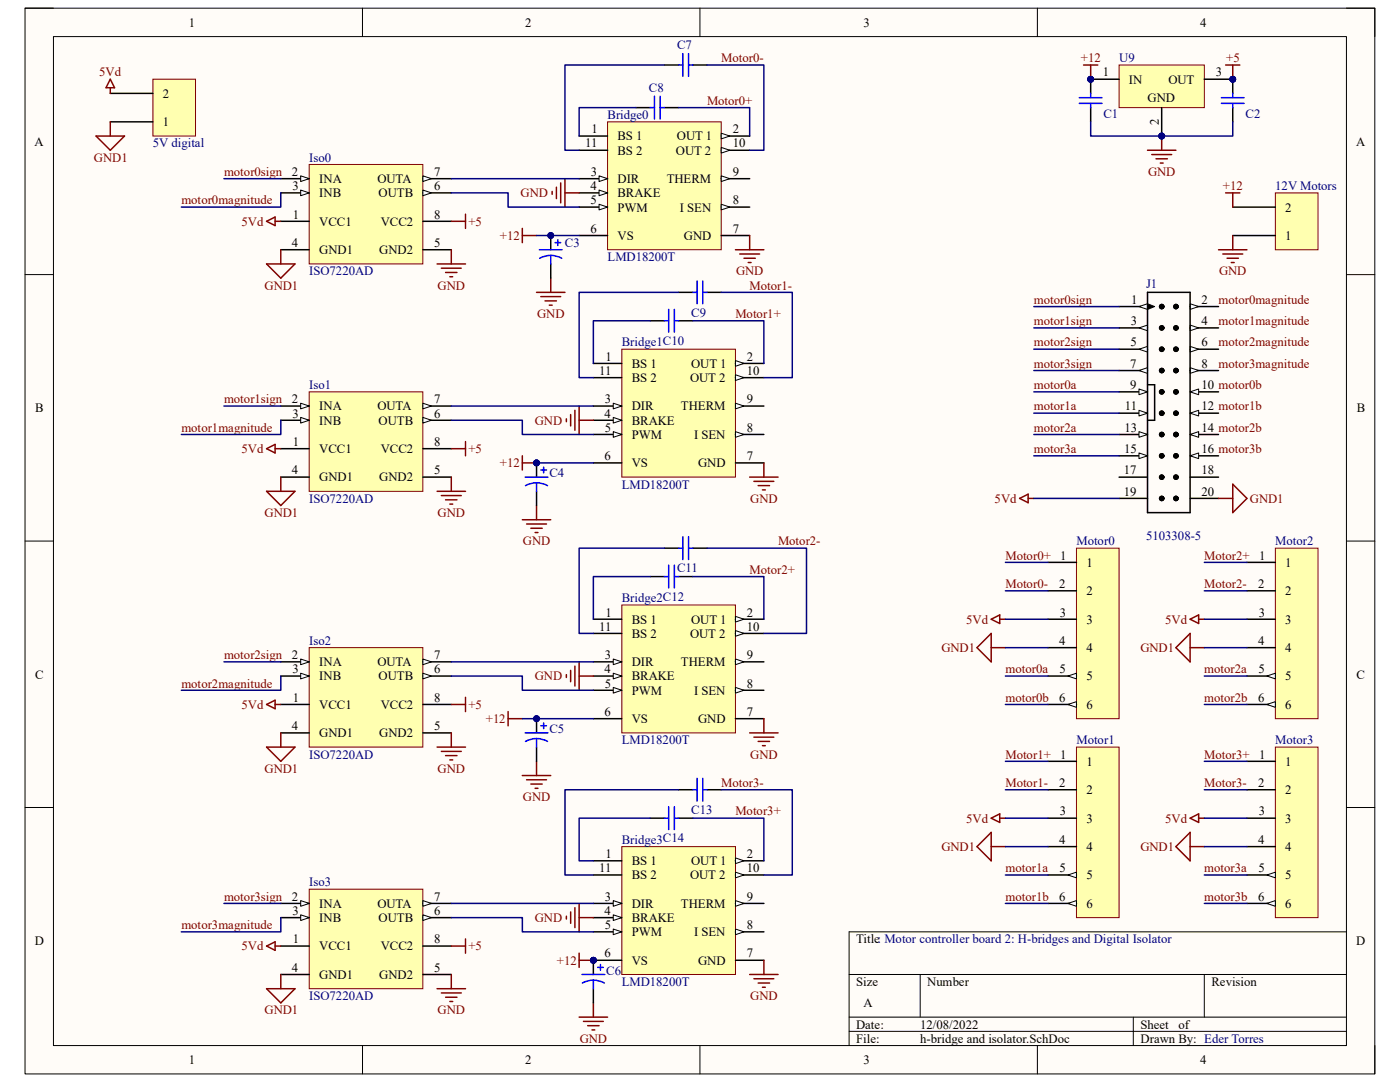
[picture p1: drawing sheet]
<svg xmlns="http://www.w3.org/2000/svg" width="279mm" height="216mm" viewBox="0 0 279 216" stroke-linecap="round" stroke-linejoin="round" font-family="sans-serif">
<path d="M5 1.6h269.4v212.7h-269.4z" fill-rule="evenodd" fill="#fffcf8"/>
<path d="M5 1.6h269.4v212.7h-269.4z" fill="none" stroke="#000" stroke-width=".2"/>
<path d="M10.7 7.3h258v201.3h-258z" fill-rule="evenodd" fill="#fffcf8"/>
<g fill="none" stroke="#000" stroke-width=".2">
<path d="M5 1.6h5.7M10.7 7.3h258v201.3h-258zM72.3 1.6v5.7M139.7 1.6v5.7M207 1.6v5.7M268.7 1.6h5.7v5.7M5 54.8h5.7M268.7 54.8h5.7M5 108h5.7M268.7 108h5.7M5 161.1h5.7M268.7 161.1h5.7"/>
<path d="M169.5 194.4h99.2M183.6 194.4v8.6M240.3 194.4v8.6M268.7 185.9h-99.2v22.7M72.3 208.6v5.7M139.7 208.6v5.7M169.5 203h99.2M169.5 205.8h99.2M207 208.6v5.7M226.2 203v5.6M274.4 208.6v5.7"/>
</g>
<path d="M61.7 32.8h22.7v19.9h-22.7z" fill-rule="evenodd" fill="#ffffb0"/>
<path d="M61.7 32.8h22.7v19.9h-22.7z" fill="none" stroke="#800000" stroke-width=".2"/>
<path d="M56 35.7h5.7M56 44.2h5.7" fill="none" stroke="#000" stroke-width=".3"/>
<path d="M60 35.1l1.7 .6-1.7 .5z" fill="#f8fcff"/>
<path d="M60 35.1l1.7 .6-1.7 .5z" fill="none" stroke="#000" stroke-width=".2"/>
<path d="M56 38.5h5.7" fill="none" stroke="#000" stroke-width=".3"/>
<path d="M60 37.9l1.7 .6-1.7 .6z" fill="#f8fcff"/>
<path d="M60 37.9l1.7 .6-1.7 .6z" fill="none" stroke="#000" stroke-width=".2"/>
<path d="M84.4 38.5h5.7M56 49.8h5.7M84.4 49.8h5.7" fill="none" stroke="#000" stroke-width=".3"/>
<path d="M84.4 37.9l1.7 .6-1.7 .6z" fill="#f8fcff"/>
<path d="M84.4 37.9l1.7 .6-1.7 .6z" fill="none" stroke="#000" stroke-width=".2"/>
<path d="M84.4 35.7h5.7" fill="none" stroke="#000" stroke-width=".3"/>
<path d="M84.4 35.1l1.7 .6-1.7 .5z" fill="#f8fcff"/>
<path d="M84.4 35.1l1.7 .6-1.7 .5z" fill="none" stroke="#000" stroke-width=".2"/>
<path d="M84.4 44.2h5.7" fill="none" stroke="#000" stroke-width=".3"/>
<path d="M61.7 78.2h22.7v19.8h-22.7z" fill-rule="evenodd" fill="#ffffb0"/>
<path d="M61.7 78.2h22.7v19.8h-22.7z" fill="none" stroke="#800000" stroke-width=".2"/>
<path d="M56 81h5.7M56 89.5h5.7" fill="none" stroke="#000" stroke-width=".3"/>
<path d="M60 80.5l1.7 .5-1.7 .6z" fill="#f8fcff"/>
<path d="M60 80.5l1.7 .5-1.7 .6z" fill="none" stroke="#000" stroke-width=".2"/>
<path d="M56 83.9h5.7" fill="none" stroke="#000" stroke-width=".3"/>
<path d="M60 83.3l1.7 .6-1.7 .5z" fill="#f8fcff"/>
<path d="M60 83.3l1.7 .6-1.7 .5z" fill="none" stroke="#000" stroke-width=".2"/>
<path d="M56 95.2h5.7M84.4 95.2h5.7M84.4 83.9h5.7" fill="none" stroke="#000" stroke-width=".3"/>
<path d="M84.4 83.3l1.7 .6-1.7 .5z" fill="#f8fcff"/>
<path d="M84.4 83.3l1.7 .6-1.7 .5z" fill="none" stroke="#000" stroke-width=".2"/>
<path d="M84.4 81h5.7" fill="none" stroke="#000" stroke-width=".3"/>
<path d="M84.4 80.5l1.7 .5-1.7 .6z" fill="#f8fcff"/>
<path d="M84.4 80.5l1.7 .5-1.7 .6z" fill="none" stroke="#000" stroke-width=".2"/>
<path d="M84.4 89.5h5.7" fill="none" stroke="#000" stroke-width=".3"/>
<path d="M61.7 129.2h22.7v19.9h-22.7z" fill-rule="evenodd" fill="#ffffb0"/>
<path d="M61.7 129.2h22.7v19.9h-22.7z" fill="none" stroke="#800000" stroke-width=".2"/>
<path d="M56 132.1h5.7M56 140.6h5.7" fill="none" stroke="#000" stroke-width=".3"/>
<path d="M60 131.5l1.7 .6-1.7 .5z" fill="#f8fcff"/>
<path d="M60 131.5l1.7 .6-1.7 .5z" fill="none" stroke="#000" stroke-width=".2"/>
<path d="M56 134.9h5.7" fill="none" stroke="#000" stroke-width=".3"/>
<path d="M60 134.3l1.7 .6-1.7 .6z" fill="#f8fcff"/>
<path d="M60 134.3l1.7 .6-1.7 .6z" fill="none" stroke="#000" stroke-width=".2"/>
<path d="M84.4 134.9h5.7M56 146.2h5.7M84.4 146.2h5.7" fill="none" stroke="#000" stroke-width=".3"/>
<path d="M84.4 134.3l1.7 .6-1.7 .6z" fill="#f8fcff"/>
<path d="M84.4 134.3l1.7 .6-1.7 .6z" fill="none" stroke="#000" stroke-width=".2"/>
<path d="M84.4 132.1h5.7" fill="none" stroke="#000" stroke-width=".3"/>
<path d="M84.4 131.5l1.7 .6-1.7 .5z" fill="#f8fcff"/>
<path d="M84.4 131.5l1.7 .6-1.7 .5z" fill="none" stroke="#000" stroke-width=".2"/>
<path d="M84.4 140.6h5.7" fill="none" stroke="#000" stroke-width=".3"/>
<path d="M61.7 177.4h22.7v19.9h-22.7z" fill-rule="evenodd" fill="#ffffb0"/>
<path d="M61.7 177.4h22.7v19.9h-22.7z" fill="none" stroke="#800000" stroke-width=".2"/>
<path d="M56 188.8h5.7M56 180.3h5.7" fill="none" stroke="#000" stroke-width=".3"/>
<path d="M60 179.7l1.7 .6-1.7 .5z" fill="#f8fcff"/>
<path d="M60 179.7l1.7 .6-1.7 .5z" fill="none" stroke="#000" stroke-width=".2"/>
<path d="M56 183.1h5.7" fill="none" stroke="#000" stroke-width=".3"/>
<path d="M60 182.5l1.7 .6-1.7 .6z" fill="#f8fcff"/>
<path d="M60 182.5l1.7 .6-1.7 .6z" fill="none" stroke="#000" stroke-width=".2"/>
<path d="M56 194.4h5.7M84.4 194.4h5.7M84.4 183.1h5.7" fill="none" stroke="#000" stroke-width=".3"/>
<path d="M84.4 182.5l1.7 .6-1.7 .6z" fill="#f8fcff"/>
<path d="M84.4 182.5l1.7 .6-1.7 .6z" fill="none" stroke="#000" stroke-width=".2"/>
<path d="M84.4 180.3h5.7" fill="none" stroke="#000" stroke-width=".3"/>
<path d="M84.4 179.7l1.7 .6-1.7 .5z" fill="#f8fcff"/>
<path d="M84.4 179.7l1.7 .6-1.7 .5z" fill="none" stroke="#000" stroke-width=".2"/>
<path d="M84.4 188.8h5.7" fill="none" stroke="#000" stroke-width=".3"/>
<path d="M121.3 24.3h22.6v25.5h-22.6z" fill-rule="evenodd" fill="#ffffb0"/>
<path d="M121.3 24.3h22.6v25.5h-22.6z" fill="none" stroke="#800000" stroke-width=".2"/>
<path d="M143.9 35.7h5.7" fill="none" stroke="#000" stroke-width=".3"/>
<path d="M143.9 35.1l1.7 .6-1.7 .5z" fill="#f8fcff"/>
<path d="M143.9 35.1l1.7 .6-1.7 .5z" fill="none" stroke="#000" stroke-width=".2"/>
<path d="M115.6 27.1h5.7M115.6 47h5.7M115.6 41.3h5.7M143.9 47h5.7" fill="none" stroke="#000" stroke-width=".3"/>
<path d="M119.6 40.8l1.7 .5-1.7 .6z" fill="#f8fcff"/>
<path d="M119.6 40.8l1.7 .5-1.7 .6z" fill="none" stroke="#000" stroke-width=".2"/>
<path d="M143.9 30h5.7" fill="none" stroke="#000" stroke-width=".3"/>
<path d="M143.9 29.4l1.7 .6-1.7 .5z" fill="#f8fcff"/>
<path d="M143.9 29.4l1.7 .6-1.7 .5z" fill="none" stroke="#000" stroke-width=".2"/>
<path d="M143.9 27.1h5.7" fill="none" stroke="#000" stroke-width=".3"/>
<path d="M143.9 26.6l1.7 .5-1.7 .6z" fill="#f8fcff"/>
<path d="M143.9 26.6l1.7 .5-1.7 .6z" fill="none" stroke="#000" stroke-width=".2"/>
<path d="M143.9 41.3h5.7" fill="none" stroke="#000" stroke-width=".3"/>
<path d="M143.9 40.8l1.7 .5-1.7 .6z" fill="#f8fcff"/>
<path d="M143.9 40.8l1.7 .5-1.7 .6z" fill="none" stroke="#000" stroke-width=".2"/>
<path d="M115.6 30h5.7M115.6 35.7h5.7" fill="none" stroke="#000" stroke-width=".3"/>
<path d="M119.6 35.1l1.7 .6-1.7 .5z" fill="#f8fcff"/>
<path d="M119.6 35.1l1.7 .6-1.7 .5z" fill="none" stroke="#000" stroke-width=".2"/>
<path d="M115.6 38.5h5.7" fill="none" stroke="#000" stroke-width=".3"/>
<path d="M119.6 37.9l1.7 .6-1.7 .6z" fill="#f8fcff"/>
<path d="M119.6 37.9l1.7 .6-1.7 .6z" fill="none" stroke="#000" stroke-width=".2"/>
<path d="M124.1 69.7h22.7v25.5h-22.7z" fill-rule="evenodd" fill="#ffffb0"/>
<path d="M124.1 69.7h22.7v25.5h-22.7z" fill="none" stroke="#800000" stroke-width=".2"/>
<path d="M146.8 81h5.6" fill="none" stroke="#000" stroke-width=".3"/>
<path d="M146.8 80.5l1.7 .5-1.7 .6z" fill="#f8fcff"/>
<path d="M146.8 80.5l1.7 .5-1.7 .6z" fill="none" stroke="#000" stroke-width=".2"/>
<path d="M118.4 72.5h5.7M118.4 92.4h5.7M118.4 86.7h5.7M146.8 92.4h5.6" fill="none" stroke="#000" stroke-width=".3"/>
<path d="M122.4 86.1l1.7 .6-1.7 .6z" fill="#f8fcff"/>
<path d="M122.4 86.1l1.7 .6-1.7 .6z" fill="none" stroke="#000" stroke-width=".2"/>
<path d="M146.8 75.4h5.6" fill="none" stroke="#000" stroke-width=".3"/>
<path d="M146.8 74.8l1.7 .6-1.7 .5z" fill="#f8fcff"/>
<path d="M146.8 74.8l1.7 .6-1.7 .5z" fill="none" stroke="#000" stroke-width=".2"/>
<path d="M146.8 72.5h5.6" fill="none" stroke="#000" stroke-width=".3"/>
<path d="M146.8 72l1.7 .5-1.7 .6z" fill="#f8fcff"/>
<path d="M146.8 72l1.7 .5-1.7 .6z" fill="none" stroke="#000" stroke-width=".2"/>
<path d="M146.8 86.7h5.6" fill="none" stroke="#000" stroke-width=".3"/>
<path d="M146.8 86.1l1.7 .6-1.7 .6z" fill="#f8fcff"/>
<path d="M146.8 86.1l1.7 .6-1.7 .6z" fill="none" stroke="#000" stroke-width=".2"/>
<path d="M118.4 75.4h5.7M118.4 81h5.7" fill="none" stroke="#000" stroke-width=".3"/>
<path d="M122.4 80.5l1.7 .5-1.7 .6z" fill="#f8fcff"/>
<path d="M122.4 80.5l1.7 .5-1.7 .6z" fill="none" stroke="#000" stroke-width=".2"/>
<path d="M118.4 83.9h5.7" fill="none" stroke="#000" stroke-width=".3"/>
<path d="M122.4 83.3l1.7 .6-1.7 .5z" fill="#f8fcff"/>
<path d="M122.4 83.3l1.7 .6-1.7 .5z" fill="none" stroke="#000" stroke-width=".2"/>
<path d="M124.1 120.7h22.7v25.5h-22.7z" fill-rule="evenodd" fill="#ffffb0"/>
<path d="M124.1 120.7h22.7v25.5h-22.7z" fill="none" stroke="#800000" stroke-width=".2"/>
<path d="M146.8 132.1h5.6" fill="none" stroke="#000" stroke-width=".3"/>
<path d="M146.8 131.5l1.7 .6-1.7 .5z" fill="#f8fcff"/>
<path d="M146.8 131.5l1.7 .6-1.7 .5z" fill="none" stroke="#000" stroke-width=".2"/>
<path d="M118.4 123.6h5.7M118.4 137.7h5.7M118.4 143.4h5.7M146.8 143.4h5.6" fill="none" stroke="#000" stroke-width=".3"/>
<path d="M122.4 137.2l1.7 .5-1.7 .6z" fill="#f8fcff"/>
<path d="M122.4 137.2l1.7 .5-1.7 .6z" fill="none" stroke="#000" stroke-width=".2"/>
<path d="M146.8 126.4h5.6" fill="none" stroke="#000" stroke-width=".3"/>
<path d="M146.8 125.8l1.7 .6-1.7 .6z" fill="#f8fcff"/>
<path d="M146.8 125.8l1.7 .6-1.7 .6z" fill="none" stroke="#000" stroke-width=".2"/>
<path d="M146.8 123.6h5.6" fill="none" stroke="#000" stroke-width=".3"/>
<path d="M146.8 123l1.7 .6-1.7 .5z" fill="#f8fcff"/>
<path d="M146.8 123l1.7 .6-1.7 .5z" fill="none" stroke="#000" stroke-width=".2"/>
<path d="M146.8 137.7h5.6" fill="none" stroke="#000" stroke-width=".3"/>
<path d="M146.8 137.2l1.7 .5-1.7 .6z" fill="#f8fcff"/>
<path d="M146.8 137.2l1.7 .5-1.7 .6z" fill="none" stroke="#000" stroke-width=".2"/>
<path d="M118.4 126.4h5.7M118.4 132.1h5.7" fill="none" stroke="#000" stroke-width=".3"/>
<path d="M122.4 131.5l1.7 .6-1.7 .5z" fill="#f8fcff"/>
<path d="M122.4 131.5l1.7 .6-1.7 .5z" fill="none" stroke="#000" stroke-width=".2"/>
<path d="M118.4 134.9h5.7" fill="none" stroke="#000" stroke-width=".3"/>
<path d="M122.4 134.3l1.7 .6-1.7 .6z" fill="#f8fcff"/>
<path d="M122.4 134.3l1.7 .6-1.7 .6z" fill="none" stroke="#000" stroke-width=".2"/>
<circle cx="118.4" cy="191.6" r=".57" fill="#000080"/>
<circle cx="118.4" cy="191.6" r=".57" fill="none" stroke="#000080" stroke-width=".2"/>
<path d="M124.1 168.9h22.7v25.5h-22.7z" fill-rule="evenodd" fill="#ffffb0"/>
<path d="M124.1 168.9h22.7v25.5h-22.7z" fill="none" stroke="#800000" stroke-width=".2"/>
<path d="M146.8 180.3h5.7" fill="none" stroke="#000" stroke-width=".3"/>
<path d="M146.8 179.7l1.7 .6-1.7 .5z" fill="#f8fcff"/>
<path d="M146.8 179.7l1.7 .6-1.7 .5z" fill="none" stroke="#000" stroke-width=".2"/>
<path d="M118.4 171.8h5.7M118.4 191.6h5.7M146.8 191.6h5.7" fill="none" stroke="#000" stroke-width=".3"/>
<circle cx="118.4" cy="191.6" r=".57" fill="#000080"/>
<circle cx="118.4" cy="191.6" r=".57" fill="none" stroke="#000080" stroke-width=".2"/>
<path d="M118.4 185.9h5.7" fill="none" stroke="#000" stroke-width=".3"/>
<path d="M122.4 185.4l1.7 .5-1.7 .6z" fill="#f8fcff"/>
<path d="M122.4 185.4l1.7 .5-1.7 .6z" fill="none" stroke="#000" stroke-width=".2"/>
<path d="M146.8 174.6h5.7" fill="none" stroke="#000" stroke-width=".3"/>
<path d="M146.8 174l1.7 .6-1.7 .6z" fill="#f8fcff"/>
<path d="M146.8 174l1.7 .6-1.7 .6z" fill="none" stroke="#000" stroke-width=".2"/>
<path d="M146.8 171.8h5.6" fill="none" stroke="#000" stroke-width=".3"/>
<path d="M146.8 171.2l1.7 .6-1.7 .5z" fill="#f8fcff"/>
<path d="M146.8 171.2l1.7 .6-1.7 .5z" fill="none" stroke="#000" stroke-width=".2"/>
<path d="M146.8 185.9h5.7" fill="none" stroke="#000" stroke-width=".3"/>
<path d="M146.8 185.4l1.7 .5-1.7 .6z" fill="#f8fcff"/>
<path d="M146.8 185.4l1.7 .5-1.7 .6z" fill="none" stroke="#000" stroke-width=".2"/>
<path d="M118.4 174.6h5.7M118.4 180.3h5.7" fill="none" stroke="#000" stroke-width=".3"/>
<path d="M122.4 179.7l1.7 .6-1.7 .5z" fill="#f8fcff"/>
<path d="M122.4 179.7l1.7 .6-1.7 .5z" fill="none" stroke="#000" stroke-width=".2"/>
<path d="M118.4 183.1h5.7" fill="none" stroke="#000" stroke-width=".3"/>
<path d="M122.4 182.5l1.7 .6-1.7 .6z" fill="#f8fcff"/>
<path d="M122.4 182.5l1.7 .6-1.7 .6z" fill="none" stroke="#000" stroke-width=".2"/>
<path d="M223.3 61.2h5.7" fill="none" stroke="#000" stroke-width=".3"/>
<path d="M227.3 61.2l1.7-.6v1.1z" fill="#f8fcff"/>
<path d="M227.3 61.2l1.7-.6v1.1z" fill="none" stroke="#000" stroke-width=".2"/>
<path d="M237.5 61.2h5.7" fill="none" stroke="#000" stroke-width=".3"/>
<path d="M237.5 60.6l1.7 .6-1.7 .5z" fill="#f8fcff"/>
<path d="M237.5 60.6l1.7 .6-1.7 .5z" fill="none" stroke="#000" stroke-width=".2"/>
<path d="M223.3 65.4h5.7" fill="none" stroke="#000" stroke-width=".3"/>
<path d="M227.3 65.4l1.7-.5v1.1z" fill="#f8fcff"/>
<path d="M227.3 65.4l1.7-.5v1.1z" fill="none" stroke="#000" stroke-width=".2"/>
<path d="M237.5 65.4h5.7" fill="none" stroke="#000" stroke-width=".3"/>
<path d="M237.5 64.9l1.7 .5-1.7 .6z" fill="#f8fcff"/>
<path d="M237.5 64.9l1.7 .5-1.7 .6z" fill="none" stroke="#000" stroke-width=".2"/>
<path d="M223.3 69.7h5.7" fill="none" stroke="#000" stroke-width=".3"/>
<path d="M227.3 69.7l1.7-.6v1.2z" fill="#f8fcff"/>
<path d="M227.3 69.7l1.7-.6v1.2z" fill="none" stroke="#000" stroke-width=".2"/>
<path d="M237.5 69.7h5.7" fill="none" stroke="#000" stroke-width=".3"/>
<path d="M237.5 69.1l1.7 .6-1.7 .6z" fill="#f8fcff"/>
<path d="M237.5 69.1l1.7 .6-1.7 .6z" fill="none" stroke="#000" stroke-width=".2"/>
<path d="M223.3 73.9h5.7" fill="none" stroke="#000" stroke-width=".3"/>
<path d="M227.3 73.9l1.7-.5v1.1z" fill="#f8fcff"/>
<path d="M227.3 73.9l1.7-.5v1.1z" fill="none" stroke="#000" stroke-width=".2"/>
<path d="M237.5 73.9h5.7" fill="none" stroke="#000" stroke-width=".3"/>
<path d="M237.5 73.4l1.7 .5-1.7 .6z" fill="#f8fcff"/>
<path d="M237.5 73.4l1.7 .5-1.7 .6z" fill="none" stroke="#000" stroke-width=".2"/>
<path d="M223.3 78.2h5.7" fill="none" stroke="#000" stroke-width=".3"/>
<path d="M227.3 77.6l1.7 .6-1.7 .6z" fill="#f8fcff"/>
<path d="M227.3 77.6l1.7 .6-1.7 .6z" fill="none" stroke="#000" stroke-width=".2"/>
<path d="M237.5 78.2h5.7" fill="none" stroke="#000" stroke-width=".3"/>
<path d="M237.5 78.2l1.7-.6v1.2z" fill="#f8fcff"/>
<path d="M237.5 78.2l1.7-.6v1.2z" fill="none" stroke="#000" stroke-width=".2"/>
<path d="M223.3 82.4h5.7" fill="none" stroke="#000" stroke-width=".3"/>
<path d="M227.3 81.9l1.7 .5-1.7 .6z" fill="#f8fcff"/>
<path d="M227.3 81.9l1.7 .5-1.7 .6z" fill="none" stroke="#000" stroke-width=".2"/>
<path d="M237.5 82.4h5.7" fill="none" stroke="#000" stroke-width=".3"/>
<path d="M237.5 82.4l1.7-.5v1.1z" fill="#f8fcff"/>
<path d="M237.5 82.4l1.7-.5v1.1z" fill="none" stroke="#000" stroke-width=".2"/>
<path d="M223.3 86.7h5.7" fill="none" stroke="#000" stroke-width=".3"/>
<path d="M227.3 86.1l1.7 .6-1.7 .6z" fill="#f8fcff"/>
<path d="M227.3 86.1l1.7 .6-1.7 .6z" fill="none" stroke="#000" stroke-width=".2"/>
<path d="M237.5 86.7h5.7" fill="none" stroke="#000" stroke-width=".3"/>
<path d="M237.5 86.7l1.7-.6v1.2z" fill="#f8fcff"/>
<path d="M237.5 86.7l1.7-.6v1.2z" fill="none" stroke="#000" stroke-width=".2"/>
<path d="M223.3 91h5.7" fill="none" stroke="#000" stroke-width=".3"/>
<path d="M227.3 90.4l1.7 .6-1.7 .5z" fill="#f8fcff"/>
<path d="M227.3 90.4l1.7 .6-1.7 .5z" fill="none" stroke="#000" stroke-width=".2"/>
<path d="M237.5 91h5.7" fill="none" stroke="#000" stroke-width=".3"/>
<path d="M237.5 91l1.7-.6v1.1z" fill="#f8fcff"/>
<path d="M229 60.6l1.4 .6-1.4 .5zM237.5 91l1.7-.6v1.1z" fill="none" stroke="#000" stroke-width=".2"/>
<path d="M229 58.3h8.5v44h-8.5zM229 76.8h1.4v7.1h-1.4M223.3 95.2h5.7M223.3 99.5h5.7M237.5 95.2h5.7M237.5 99.5h5.7" fill="none" stroke="#000" stroke-width=".3"/>
<g fill="none" stroke="#000" stroke-width=".85">
<circle cx="231.8" cy="61.2" r=".14"/>
<circle cx="231.8" cy="78.2" r=".14"/>
<circle cx="231.8" cy="73.9" r=".14"/>
<circle cx="231.8" cy="69.7" r=".14"/>
<circle cx="231.8" cy="65.4" r=".14"/>
<circle cx="234.7" cy="69.7" r=".14"/>
<circle cx="234.7" cy="65.4" r=".14"/>
<circle cx="234.7" cy="78.2" r=".14"/>
<circle cx="234.7" cy="73.9" r=".14"/>
<circle cx="234.7" cy="61.2" r=".14"/>
<circle cx="231.8" cy="99.5" r=".14"/>
<circle cx="231.8" cy="86.7" r=".14"/>
<circle cx="231.8" cy="95.2" r=".14"/>
<circle cx="231.8" cy="82.4" r=".14"/>
<circle cx="231.8" cy="91" r=".14"/>
<circle cx="234.7" cy="95.2" r=".14"/>
<circle cx="234.7" cy="91" r=".14"/>
<circle cx="234.7" cy="86.7" r=".14"/>
<circle cx="234.7" cy="82.4" r=".14"/>
<circle cx="234.7" cy="99.5" r=".14"/>
</g>
<path d="M229 60.6l1.4 .6-1.4 .5z" fill="#000"/>
<path d="M214.8 109.4h8.5v34h-8.5z" fill-rule="evenodd" fill="#ffffb0"/>
<path d="M214.8 109.4h8.5v34h-8.5z" fill="none" stroke="#800000" stroke-width=".2"/>
<path d="M209.2 112.2h5.6M209.2 117.9h5.6M209.2 123.6h5.6M209.2 129.2h5.6M209.2 134.9h5.6" fill="none" stroke="#000" stroke-width=".3"/>
<path d="M213.1 134.9l1.7-.6v1.2z" fill="#f8fcff"/>
<path d="M213.1 134.9l1.7-.6v1.2z" fill="none" stroke="#000" stroke-width=".2"/>
<path d="M209.2 140.6h5.6" fill="none" stroke="#000" stroke-width=".3"/>
<path d="M213.1 140.6l1.7-.6v1.1z" fill="#f8fcff"/>
<path d="M213.1 140.6l1.7-.6v1.1z" fill="none" stroke="#000" stroke-width=".2"/>
<path d="M254.5 109.4h8.5v34h-8.5z" fill-rule="evenodd" fill="#ffffb0"/>
<path d="M254.5 109.4h8.5v34h-8.5z" fill="none" stroke="#800000" stroke-width=".2"/>
<path d="M248.9 112.2h5.6M248.9 117.9h5.6M248.9 123.6h5.6M248.9 129.2h5.6M248.9 134.9h5.6" fill="none" stroke="#000" stroke-width=".3"/>
<path d="M252.8 134.9l1.7-.6v1.2z" fill="#f8fcff"/>
<path d="M252.8 134.9l1.7-.6v1.2z" fill="none" stroke="#000" stroke-width=".2"/>
<path d="M248.9 140.6h5.6" fill="none" stroke="#000" stroke-width=".3"/>
<path d="M252.8 140.6l1.7-.6v1.1z" fill="#f8fcff"/>
<path d="M252.8 140.6l1.7-.6v1.1z" fill="none" stroke="#000" stroke-width=".2"/>
<path d="M254.5 149.1h8.5v34h-8.5z" fill-rule="evenodd" fill="#ffffb0"/>
<path d="M254.5 149.1h8.5v34h-8.5z" fill="none" stroke="#800000" stroke-width=".2"/>
<path d="M248.9 151.9h5.6M248.9 157.6h5.6M248.9 163.3h5.6M248.9 168.9h5.6M248.9 174.6h5.6" fill="none" stroke="#000" stroke-width=".3"/>
<path d="M252.8 174.6l1.7-.6v1.2z" fill="#f8fcff"/>
<path d="M252.8 174.6l1.7-.6v1.2z" fill="none" stroke="#000" stroke-width=".2"/>
<path d="M248.9 180.3h5.6" fill="none" stroke="#000" stroke-width=".3"/>
<path d="M252.8 180.3l1.7-.6v1.1z" fill="#f8fcff"/>
<path d="M252.8 180.3l1.7-.6v1.1z" fill="none" stroke="#000" stroke-width=".2"/>
<path d="M214.8 149.1h8.5v34h-8.5z" fill-rule="evenodd" fill="#ffffb0"/>
<path d="M214.8 149.1h8.5v34h-8.5z" fill="none" stroke="#800000" stroke-width=".2"/>
<path d="M209.2 151.9h5.6M209.2 157.6h5.6M209.2 163.3h5.6M209.2 168.9h5.6M209.2 174.6h5.6" fill="none" stroke="#000" stroke-width=".3"/>
<path d="M213.1 174.6l1.7-.6v1.2z" fill="#f8fcff"/>
<path d="M213.1 174.6l1.7-.6v1.2z" fill="none" stroke="#000" stroke-width=".2"/>
<path d="M209.2 180.3h5.6" fill="none" stroke="#000" stroke-width=".3"/>
<path d="M213.1 180.3l1.7-.6v1.1z" fill="#f8fcff"/>
<path d="M213.1 180.3l1.7-.6v1.1z" fill="none" stroke="#000" stroke-width=".2"/>
<g fill="none" stroke="#800000" stroke-width=".3">
<path d="M110.2 38.2v.6M111 37.4v2.2M111.9 36.5v4M112.7 35.7v5.6M112.7 38.5h2.9M53.2 52.7h5.7l-2.9 2.8zM56 49.8v2.9M87.2 52.7h5.7M88.1 53.5h3.9M88.9 54.4h2.3M89.8 55.2h.5M90.1 49.8v2.9"/>
<path d="M107.1 58.3h5.6M107.9 59.2h4M109.9 55.5v2.8M146.8 49.8h5.6M147.6 50.7h4M148.5 51.5h2.2M149.3 52.4h.6M149.6 47v2.8M108.8 60h2.2M109.6 60.9h.6M53.2 98h5.7l-2.9 2.9zM56 95.2v2.8"/>
<path d="M87.2 98h5.7M88.1 98.9h3.9M88.9 99.7h2.3M90.1 95.2v2.8M113 83.6v.5M113.9 82.7v2.3M114.7 81.9v3.9M115.6 81v5.7M115.6 83.9h2.8M149.6 95.2h5.7M150.5 96h3.9M151.3 96.9h2.3"/>
<path d="M152.2 97.8h.5M152.4 92.4v2.8M89.8 100.6h.5M104.2 103.7h5.7M105.1 104.6h4M105.9 105.4h2.3M106.8 106.3h.6M107.1 100.9v2.8M113 134.6v.6M113.9 133.8v2.2M114.7 132.9v4M115.6 132.1v5.6"/>
<path d="M115.6 134.9h2.8M195 129.2l2.8-2.8v5.7zM197.8 129.2h2.8M237.5 129.2h2.8M237.5 126.4v5.7l-2.8-2.9zM53.2 149.1h5.7l-2.9 2.8zM56 146.2v2.9M87.2 149.1h5.7M88.1 149.9h3.9M88.9 150.8h2.3M89.8 151.6h.5M90.1 146.2v2.9"/>
<path d="M104.2 154.7h5.7M105.1 155.6h4M105.9 156.4h2.3M106.8 157.3h.6M107.1 151.9v2.8M149.6 146.2h5.7M150.5 147.1h3.9M151.3 147.9h2.3M152.2 148.8h.5M152.4 143.4v2.8M195 168.9l2.8-2.8v5.7zM197.8 168.9h2.8"/>
<path d="M237.5 166.1v5.7l-2.8-2.9zM237.5 168.9h2.8M53.2 197.3h5.7l-2.9 2.8zM56 194.4v2.9M87.2 197.3h5.7M88.1 198.1h4M88.9 199h2.3M89.8 199.8h.5M90.1 194.4v2.9M113 182.8v.6M113.9 182v2.2M114.7 181.1v4"/>
<path d="M115.6 180.3v5.6M115.6 183.1h2.8M149.6 194.4h5.7M150.5 195.3h3.9M151.3 196.2h2.3M152.2 197h.5M152.5 191.6v2.8M115.6 203h5.7M116.4 203.8h4M117.3 204.7h2.3M118.1 205.5h.6M118.4 200.1v2.9"/>
</g>
<circle cx="217.7" cy="15.8" r=".57" fill="#000080"/>
<circle cx="217.7" cy="15.8" r=".57" fill="none" stroke="#000080" stroke-width=".2"/>
<circle cx="246" cy="15.8" r=".57" fill="#000080"/>
<circle cx="246" cy="15.8" r=".57" fill="none" stroke="#000080" stroke-width=".2"/>
<circle cx="231.8" cy="27.1" r=".57" fill="#000080"/>
<circle cx="231.8" cy="27.1" r=".57" fill="none" stroke="#000080" stroke-width=".2"/>
<path d="M223.3 13h17v8.5h-17z" fill-rule="evenodd" fill="#ffffb0"/>
<path d="M223.3 13h17v8.5h-17z" fill="none" stroke="#800000" stroke-width=".2"/>
<path d="M217.7 15.8h5.6" fill="none" stroke="#000" stroke-width=".3"/>
<circle cx="217.7" cy="15.8" r=".57" fill="#000080"/>
<circle cx="217.7" cy="15.8" r=".57" fill="none" stroke="#000080" stroke-width=".2"/>
<path d="M240.3 15.8h5.7" fill="none" stroke="#000" stroke-width=".3"/>
<circle cx="246" cy="15.8" r=".57" fill="#000080"/>
<circle cx="246" cy="15.8" r=".57" fill="none" stroke="#000080" stroke-width=".2"/>
<path d="M231.8 21.5v5.6" fill="none" stroke="#000" stroke-width=".3"/>
<circle cx="231.8" cy="27.1" r=".57" fill="#000080"/>
<circle cx="231.8" cy="27.1" r=".57" fill="none" stroke="#000080" stroke-width=".2"/>
<path d="M229 30h5.7M229.9 30.8h3.9M230.7 31.7h2.3M231.6 32.5h.5M231.8 27.1v2.9" fill="none" stroke="#800000" stroke-width=".3"/>
<circle cx="231.8" cy="27.1" r=".57" fill="#000080"/>
<circle cx="231.8" cy="27.1" r=".57" fill="none" stroke="#000080" stroke-width=".2"/>
<circle cx="217.7" cy="15.8" r=".57" fill="#000080"/>
<circle cx="217.7" cy="15.8" r=".57" fill="none" stroke="#000080" stroke-width=".2"/>
<path d="M217.7 15.8v2.8" fill="none" stroke="#000" stroke-width=".3"/>
<circle cx="217.7" cy="15.8" r=".57" fill="#000080"/>
<circle cx="217.7" cy="15.8" r=".57" fill="none" stroke="#000080" stroke-width=".2"/>
<path d="M217.7 21.5v2.8" fill="none" stroke="#000" stroke-width=".3"/>
<path d="M215.4 19.5h4.5M217.7 18.6v.9M215.4 20.6h4.5M217.7 20.6v.9" fill="none" stroke="#00f" stroke-width=".3"/>
<circle cx="246" cy="15.8" r=".57" fill="#000080"/>
<circle cx="246" cy="15.8" r=".57" fill="none" stroke="#000080" stroke-width=".2"/>
<path d="M246 15.8v2.8" fill="none" stroke="#000" stroke-width=".3"/>
<circle cx="246" cy="15.8" r=".57" fill="#000080"/>
<circle cx="246" cy="15.8" r=".57" fill="none" stroke="#000080" stroke-width=".2"/>
<path d="M246 21.5v2.8" fill="none" stroke="#000" stroke-width=".3"/>
<path d="M243.8 19.5h4.5M246 18.6v.9M243.8 20.6h4.5M246 20.6v.9" fill="none" stroke="#00f" stroke-width=".3"/>
<path d="M104.2 45.6v2.8M104.2 47h2.9M104.2 90.9v2.9M104.2 92.4h2.9" fill="none" stroke="#800000" stroke-width=".3"/>
<circle cx="107.1" cy="92.4" r=".57" fill="#000080"/>
<circle cx="107.1" cy="92.4" r=".57" fill="none" stroke="#000080" stroke-width=".2"/>
<path d="M101.4 142v2.8M101.4 143.4h2.8M115.6 190.2v2.8M115.6 191.6h2.8" fill="none" stroke="#800000" stroke-width=".3"/>
<circle cx="118.4" cy="191.6" r=".57" fill="#000080"/>
<circle cx="118.4" cy="191.6" r=".57" fill="none" stroke="#000080" stroke-width=".2"/>
<path d="M216.2 13h2.9M217.7 13v2.8" fill="none" stroke="#800000" stroke-width=".3"/>
<circle cx="217.7" cy="15.8" r=".57" fill="#000080"/>
<circle cx="217.7" cy="15.8" r=".57" fill="none" stroke="#000080" stroke-width=".2"/>
<g fill="none" stroke="#000" stroke-width=".3">
<path d="M132.6 13h2.8M138.3 13h2.8M126.9 21.5h2.9M132.6 21.5h2.8M135.4 58.3h2.9M141.1 58.3h2.8M129.8 64h2.8M135.4 64h2.9M129.8 115.1h2.8M132.6 109.4h2.8M135.4 115.1h2.9M138.3 109.4h2.8"/>
<path d="M135.4 157.6h2.9M141.1 157.6h2.8M129.8 163.3h2.8M135.4 163.3h2.9"/>
</g>
<g fill="none" stroke="#00f" stroke-width=".3">
<path d="M130.6 19.2v4.5M131.7 19.2v4.5M135.4 13h.9M136.3 10.7v4.5M137.4 10.7v4.5M137.4 13h.9M129.8 21.5h.8M131.7 21.5h.9M138.3 58.3h.8M139.1 56.1v4.5M140.3 56.1v4.5M140.3 58.3h.8"/>
<path d="M132.6 64h.8M133.4 61.7v4.6M134.6 61.7v4.6M134.6 64h.8M132.6 115.1h.8M133.4 112.8v4.5M134.6 112.8v4.5M134.6 115.1h.8M135.4 109.4h.9M136.3 107.1v4.5M137.4 107.1v4.5M137.4 109.4h.9"/>
<path d="M138.3 157.6h.8M139.1 155.3v4.6M140.3 155.3v4.6M140.3 157.6h.8M132.6 163.3h.8M133.4 161v4.5M134.6 161v4.5M134.6 163.3h.8"/>
</g>
<path d="M244.6 13h2.8M246 13v2.8" fill="none" stroke="#800000" stroke-width=".3"/>
<circle cx="246" cy="15.8" r=".57" fill="#000080"/>
<circle cx="246" cy="15.8" r=".57" fill="none" stroke="#000080" stroke-width=".2"/>
<g fill="none" stroke="#800000" stroke-width=".3">
<path d="M53.2 44.2l1.7-.9v1.7zM54.9 44.2h1.1M90.1 44.2h2.8M92.9 42.7v2.9M53.2 89.5l1.7-.8v1.7zM54.9 89.5h1.1M90.1 89.5h2.8M92.9 88.1v2.8M203.5 99.5l1.7-.9v1.7zM205.2 99.5h1.1M243.2 99.5h2.8M246 96.6l2.9 2.9-2.9 2.8z"/>
<path d="M92.9 139.1v2.9M197.8 123.6l1.7-.9v1.7zM199.5 123.6h1.1M237.5 123.6l1.7-.9v1.7zM239.2 123.6h1.1M53.2 140.6l1.7-.9v1.7zM54.9 140.6h1.1M90.1 140.6h2.8M197.8 163.3l1.7-.9v1.7zM199.5 163.3h1.1M237.5 163.3l1.7-.9v1.7zM239.2 163.3h1.1"/>
<path d="M53.2 188.8l1.7-.9v1.7zM54.9 188.8h1.1M90.1 188.8h2.8M92.9 187.4v2.8"/>
</g>
<path d="M254.5 38.5h8.5v11.3h-8.5z" fill-rule="evenodd" fill="#ffffb0"/>
<path d="M254.5 38.5h8.5v11.3h-8.5z" fill="none" stroke="#800000" stroke-width=".2"/>
<path d="M246 41.3h8.5M246 47h8.5" fill="none" stroke="#000" stroke-width=".3"/>
<path d="M244.6 38.5h2.8M246 38.5v2.8M243.2 49.8h5.7M244 50.7h4M244.9 51.5h2.3M245.7 52.4h.6M246 47v2.8" fill="none" stroke="#800000" stroke-width=".3"/>
<path d="M30.5 15.8h8.5v11.3h-8.5z" fill-rule="evenodd" fill="#ffffb0"/>
<path d="M30.5 15.8h8.5v11.3h-8.5z" fill="none" stroke="#800000" stroke-width=".2"/>
<path d="M22 18.6h8.5M22 24.3h8.5" fill="none" stroke="#000" stroke-width=".3"/>
<path d="M22 17.5v1.1M22 15.8l.9 1.7h-1.7zM19.2 27.1h5.6l-2.8 2.9zM22 24.3v2.8" fill="none" stroke="#800000" stroke-width=".3"/>
<g fill="none" stroke="#000080" stroke-width=".3">
<path d="M44.7 35.7h11.3M56 38.5v2.8h-19.8M90.1 38.5h11.3v2.8h14.2M90.1 35.7h25.5M246 24.3v2.8h-14.2M206.3 61.2h17M206.3 65.4h17M206.3 69.7h17M206.3 73.9h17M206.3 78.2h17M44.7 81h11.3M56 83.9v2.8h-19.8"/>
<path d="M90.1 83.9h14.1v2.8h14.2M90.1 81h28.3M206.3 82.4h17M206.3 86.7h17M206.3 91h17M206.3 99.5h17M200.6 112.2h8.6M200.6 117.9h8.6M240.3 112.2h8.6M240.3 117.9h8.6M44.7 132.1h11.3M56 134.9v2.8h-19.8"/>
<path d="M90.1 134.9h14.1v2.8h14.2M90.1 132.1h28.3M200.6 123.6h8.6M200.6 129.2h8.6M200.6 134.9h8.6M240.3 123.6h8.6M240.3 129.2h8.6M240.3 134.9h8.6M200.6 140.6h8.6M200.6 151.9h8.6M200.6 157.6h8.6M240.3 140.6h8.6"/>
<path d="M240.3 151.9h8.6M240.3 157.6h8.6M200.6 163.3h8.6M200.6 168.9h8.6M200.6 174.6h8.6M240.3 163.3h8.6M240.3 168.9h8.6M240.3 174.6h8.6M44.7 180.3h11.3M56 183.1v2.8h-19.8M90.1 183.1h14.1v2.8h14.2M90.1 180.3h28.3"/>
<path d="M200.6 180.3h8.6M240.3 180.3h8.6"/>
</g>
<circle cx="231.8" cy="27.1" r=".57" fill="#000080"/>
<circle cx="231.8" cy="27.1" r=".57" fill="none" stroke="#000080" stroke-width=".2"/>
<path d="M132.6 13h-19.9v17h2.9M141.1 13h11.3v17h-2.8M126.9 21.5h-11.3v5.6M135.4 21.5h14.2v5.6M129.8 64h-11.4v8.5M138.3 64h14.1v8.5M104.2 143.4h14.2" fill="none" stroke="#000080" stroke-width=".3"/>
<circle cx="107.1" cy="143.4" r=".57" fill="#000080"/>
<circle cx="107.1" cy="143.4" r=".57" fill="none" stroke="#000080" stroke-width=".2"/>
<path d="M135.4 58.3h-19.8v17.1h2.8M143.9 58.3h14.2v17.1h-5.7M107.1 92.4h11.3M129.8 115.1h-11.4v8.5M132.6 109.4h-17v17h2.8M138.3 115.1h14.1v8.5M141.1 109.4h19.9v17h-8.6M135.4 157.6h-22.6v17h5.6M143.9 157.6h14.2v17h-5.6M129.8 163.3h-14.2v8.5h2.8M138.3 163.3h14.1v8.5" fill="none" stroke="#000080" stroke-width=".3"/>
<circle cx="107.1" cy="92.4" r=".57" fill="#000080"/>
<circle cx="107.1" cy="92.4" r=".57" fill="none" stroke="#000080" stroke-width=".2"/>
<path d="M107.1 47h8.5" fill="none" stroke="#000080" stroke-width=".3"/>
<circle cx="109.9" cy="47" r=".57" fill="#000080"/>
<circle cx="109.9" cy="47" r=".57" fill="none" stroke="#000080" stroke-width=".2"/>
<circle cx="109.9" cy="47" r=".57" fill="#000080"/>
<circle cx="109.9" cy="47" r=".57" fill="none" stroke="#000080" stroke-width=".2"/>
<path d="M109.9 47v2.8" fill="none" stroke="#000" stroke-width=".3"/>
<circle cx="109.9" cy="47" r=".57" fill="#000080"/>
<circle cx="109.9" cy="47" r=".57" fill="none" stroke="#000080" stroke-width=".2"/>
<path d="M109.9 52.7v2.8" fill="none" stroke="#000" stroke-width=".3"/>
<path d="M107.6 49.8h4.6M109.9 51l1.4 .2 .8 .3M109.9 51l-1.3 .2-.9 .3M109.9 51v1.7M110.8 48.4h1.1M111.3 47.8v1.2" fill="none" stroke="#00f" stroke-width=".3"/>
<circle cx="107.1" cy="92.4" r=".57" fill="#000080"/>
<circle cx="107.1" cy="92.4" r=".57" fill="none" stroke="#000080" stroke-width=".2"/>
<path d="M107.1 92.4v2.8" fill="none" stroke="#000" stroke-width=".3"/>
<circle cx="107.1" cy="92.4" r=".57" fill="#000080"/>
<circle cx="107.1" cy="92.4" r=".57" fill="none" stroke="#000080" stroke-width=".2"/>
<path d="M107.1 98v2.9" fill="none" stroke="#000" stroke-width=".3"/>
<path d="M104.8 95.2h4.5M107.1 96.3l.9 .1 1.3 .5M107.1 96.3l-.9 .1-1.3 .5M107.1 96.3v1.7M107.9 93.8h1.2M108.5 93.2v1.2" fill="none" stroke="#00f" stroke-width=".3"/>
<circle cx="107.1" cy="143.4" r=".57" fill="#000080"/>
<circle cx="107.1" cy="143.4" r=".57" fill="none" stroke="#000080" stroke-width=".2"/>
<path d="M107.1 143.4v2.8" fill="none" stroke="#000" stroke-width=".3"/>
<circle cx="107.1" cy="143.4" r=".57" fill="#000080"/>
<circle cx="107.1" cy="143.4" r=".57" fill="none" stroke="#000080" stroke-width=".2"/>
<path d="M107.1 149.1v2.8" fill="none" stroke="#000" stroke-width=".3"/>
<path d="M104.8 146.2h4.5M107.1 147.4l1.3 .2 .9 .3M107.1 147.4l-1.4 .2-.8 .3M107.1 147.4v1.7M107.9 144.8h1.2M108.5 144.3v1.1" fill="none" stroke="#00f" stroke-width=".3"/>
<circle cx="118.4" cy="191.6" r=".57" fill="#000080"/>
<circle cx="118.4" cy="191.6" r=".57" fill="none" stroke="#000080" stroke-width=".2"/>
<path d="M118.4 191.6v2.8" fill="none" stroke="#000" stroke-width=".3"/>
<circle cx="118.4" cy="191.6" r=".57" fill="#000080"/>
<circle cx="118.4" cy="191.6" r=".57" fill="none" stroke="#000080" stroke-width=".2"/>
<path d="M118.4 197.3v2.8" fill="none" stroke="#000" stroke-width=".3"/>
<path d="M116.2 194.4h4.5M118.4 195.6l.9 .1 1.3 .5M118.4 195.6l-.9 .1-1.3 .5M118.4 195.6v1.7M119.3 193h1.1M119.8 192.5v1.1" fill="none" stroke="#00f" stroke-width=".3"/>
<path d="M217.7 24.3v2.8h14.1" fill="none" stroke="#000080" stroke-width=".3"/>
<circle cx="231.8" cy="27.1" r=".57" fill="#000080"/>
<circle cx="231.8" cy="27.1" r=".57" fill="none" stroke="#000080" stroke-width=".2"/>
<g font-size="2.5">
<text x="37.7" y="5.3">1</text>
<text x="104.8" y="5.3">2</text>
<text x="172.3" y="5.3">3</text>
<text x="239.5" y="5.3">4</text>
<text x="220.1" y="15.2">1</text>
<text x="225.3" y="16.7">IN</text>
<text x="233.2" y="16.7">OUT</text>
<text x="242.6" y="15.2">3</text>
<text x="32.5" y="19.5">2</text>
<text x="229" y="20.4">GND</text>
<text x="6.9" y="29.1">A</text>
<text x="32.5" y="25.2">1</text>
<text x="116.8" y="29.4">11</text>
<text x="118" y="26.6">1</text>
<text x="123.2" y="28">BS 1</text>
<text x="135.1" y="28">OUT 1</text>
<text x="146.2" y="29.4">10</text>
<text x="146.2" y="26.6">2</text>
<text x="231.3" y="24.9" transform="rotate(-90 231.3 24.9)">2</text>
<text x="270.6" y="29.1">A</text>
<text x="58.3" y="35.1">2</text>
<text x="86.7" y="35.1">7</text>
<text x="117.9" y="35.1">3</text>
<text x="123.2" y="30.9">BS 2</text>
<text x="134.9" y="30.9">OUT 2</text>
<text x="146.2" y="35.1">9</text>
<text x="58.4" y="37.9">3</text>
<text x="63.7" y="36.5">INA</text>
<text x="63.7" y="39.4">INB</text>
<text x="75.3" y="36.5">OUTA</text>
<text x="75.6" y="39.4">OUTB</text>
<text x="86.7" y="37.9">6</text>
<text x="117.8" y="37.9">4</text>
<text x="117.9" y="40.8">5</text>
<text x="123.2" y="36.5">DIR</text>
<text x="123.2" y="39.4">BRAKE</text>
<text x="133.1" y="36.5">THERM</text>
<text x="146.2" y="40.8">8</text>
<text x="58.5" y="43.6">1</text>
<text x="63.7" y="45">VCC1</text>
<text x="76" y="45">VCC2</text>
<text x="86.7" y="43.6">8</text>
<text x="117.8" y="46.4">6</text>
<text x="123.2" y="47.9">VS</text>
<text x="123.2" y="42.2">PWM</text>
<text x="135.7" y="42.2">I SEN</text>
<text x="136.5" y="47.9">GND</text>
<text x="146.2" y="46.4">7</text>
<text x="256.5" y="42.2">2</text>
<text x="256.5" y="47.9">1</text>
<text x="58.3" y="49.3">4</text>
<text x="63.7" y="50.7">GND1</text>
<text x="75.7" y="50.7">GND2</text>
<text x="86.7" y="49.3">5</text>
<text x="225.7" y="64.9">3</text>
<text x="225.8" y="60.6">1</text>
<text x="239.8" y="60.6">2</text>
<text x="239.8" y="64.9">4</text>
<text x="120.9" y="72">1</text>
<text x="149.1" y="72">2</text>
<text x="225.6" y="69.1">5</text>
<text x="239.8" y="69.1">6</text>
<text x="119.6" y="74.8">11</text>
<text x="126.1" y="73.4">BS 1</text>
<text x="126.1" y="76.2">BS 2</text>
<text x="137.7" y="76.2">OUT 2</text>
<text x="137.9" y="73.4">OUT 1</text>
<text x="149.1" y="74.8">10</text>
<text x="225.6" y="73.4">7</text>
<text x="225.6" y="77.6">9</text>
<text x="239.8" y="73.4">8</text>
<text x="239.8" y="77.6">10 motor0b</text>
<text x="7" y="82.3">B</text>
<text x="58.3" y="80.5">2</text>
<text x="58.4" y="83.3">3</text>
<text x="63.7" y="81.9">INA</text>
<text x="75.3" y="81.9">OUTA</text>
<text x="86.7" y="83.3">6</text>
<text x="86.7" y="80.5">7</text>
<text x="120.6" y="83.3">4</text>
<text x="120.7" y="80.5">3</text>
<text x="126.1" y="81.9">DIR</text>
<text x="135.9" y="81.9">THERM</text>
<text x="149.1" y="80.5">9</text>
<text x="224.5" y="81.9">11</text>
<text x="239.8" y="81.9">12 motor1b</text>
<text x="270.8" y="82.3">B</text>
<text x="58.5" y="89">1</text>
<text x="63.7" y="84.7">INB</text>
<text x="75.6" y="84.7">OUTB</text>
<text x="86.7" y="89">8</text>
<text x="120.7" y="86.1">5</text>
<text x="126.1" y="87.5">PWM</text>
<text x="126.1" y="84.7">BRAKE</text>
<text x="138.5" y="87.5">I SEN</text>
<text x="149.1" y="86.1">8</text>
<text x="224.4" y="86.1">13</text>
<text x="239.8" y="86.1">14 motor2b</text>
<text x="58.3" y="94.7">4</text>
<text x="63.7" y="90.4">VCC1</text>
<text x="76" y="90.4">VCC2</text>
<text x="86.7" y="94.7">5</text>
<text x="120.6" y="91.8">6</text>
<text x="126.1" y="93.2">VS</text>
<text x="139.3" y="93.2">GND</text>
<text x="149.1" y="91.8">7</text>
<text x="224.3" y="94.7">17</text>
<text x="224.3" y="90.4">15</text>
<text x="239.8" y="90.4">16 motor3b</text>
<text x="239.8" y="94.7">18</text>
<text x="63.7" y="96.1">GND1</text>
<text x="75.7" y="96.1">GND2</text>
<text x="224.3" y="98.9">19</text>
<text x="239.8" y="98.9">20</text>
<text x="211.6" y="111.7">1</text>
<text x="216.8" y="113.1">1</text>
<text x="251.3" y="111.7">1</text>
<text x="256.5" y="113.1">1</text>
<text x="211.4" y="117.3">2</text>
<text x="216.8" y="118.7">2</text>
<text x="251.1" y="117.3">2</text>
<text x="256.5" y="118.7">2</text>
<text x="119.6" y="125.9">11</text>
<text x="120.9" y="123">1</text>
<text x="126.1" y="124.4">BS 1</text>
<text x="137.9" y="124.4">OUT 1</text>
<text x="149.1" y="125.9">10</text>
<text x="149.1" y="123">2</text>
<text x="211.5" y="123">3</text>
<text x="216.8" y="124.4">3</text>
<text x="251.2" y="123">3</text>
<text x="256.5" y="124.4">3</text>
<text x="58.3" y="131.5">2</text>
<text x="86.7" y="131.5">7</text>
<text x="120.7" y="131.5">3</text>
<text x="126.1" y="127.3">BS 2</text>
<text x="137.7" y="127.3">OUT 2</text>
<text x="149.1" y="131.5">9</text>
<text x="211.4" y="128.7">4</text>
<text x="216.8" y="130.1">4</text>
<text x="251.1" y="128.7">4</text>
<text x="256.5" y="130.1">4</text>
<text x="7" y="135.4">C</text>
<text x="58.4" y="134.4">3</text>
<text x="63.7" y="132.9">INA</text>
<text x="63.7" y="135.8">INB</text>
<text x="75.3" y="132.9">OUTA</text>
<text x="75.6" y="135.8">OUTB</text>
<text x="86.7" y="134.4">6</text>
<text x="120.6" y="134.4">4</text>
<text x="120.7" y="137.2">5</text>
<text x="126.1" y="132.9">DIR</text>
<text x="126.1" y="135.8">BRAKE</text>
<text x="135.9" y="132.9">THERM</text>
<text x="149.1" y="137.2">8</text>
<text x="211.5" y="134.4">5</text>
<text x="216.8" y="135.8">5</text>
<text x="251.2" y="134.4">5</text>
<text x="256.5" y="135.8">5</text>
<text x="270.7" y="135.4">C</text>
<text x="58.5" y="140">1</text>
<text x="63.7" y="141.4">VCC1</text>
<text x="76" y="141.4">VCC2</text>
<text x="86.7" y="140">8</text>
<text x="120.6" y="142.9">6</text>
<text x="126.1" y="138.6">PWM</text>
<text x="138.5" y="138.6">I SEN</text>
<text x="149.1" y="142.9">7</text>
<text x="211.4" y="140">6</text>
<text x="216.8" y="141.4">6</text>
<text x="251.1" y="140">6</text>
<text x="256.5" y="141.4">6</text>
<text x="58.3" y="145.7">4</text>
<text x="63.7" y="147.1">GND1</text>
<text x="75.7" y="147.1">GND2</text>
<text x="86.7" y="145.7">5</text>
<text x="126.1" y="144.3">VS</text>
<text x="139.3" y="144.3">GND</text>
<text x="211.6" y="151.4">1</text>
<text x="216.8" y="152.8">1</text>
<text x="251.3" y="151.4">1</text>
<text x="256.5" y="152.8">1</text>
<text x="211.4" y="157">2</text>
<text x="216.8" y="158.5">2</text>
<text x="251.1" y="157">2</text>
<text x="256.5" y="158.5">2</text>
<text x="211.5" y="162.7">3</text>
<text x="216.8" y="164.1">3</text>
<text x="251.2" y="162.7">3</text>
<text x="256.5" y="164.1">3</text>
<text x="120.9" y="171.2">1</text>
<text x="126.1" y="172.6">BS 1</text>
<text x="137.9" y="172.6">OUT 1</text>
<text x="149.1" y="171.2">2</text>
<text x="211.4" y="168.4">4</text>
<text x="216.8" y="169.8">4</text>
<text x="251.1" y="168.4">4</text>
<text x="256.5" y="169.8">4</text>
<text x="58.3" y="179.7">2</text>
<text x="86.7" y="179.7">7</text>
<text x="119.6" y="174">11</text>
<text x="120.7" y="179.7">3</text>
<text x="126.1" y="175.5">BS 2</text>
<text x="137.7" y="175.5">OUT 2</text>
<text x="149.1" y="179.7">9</text>
<text x="149.1" y="174">10</text>
<text x="211.4" y="179.7">6</text>
<text x="211.5" y="174">5</text>
<text x="216.8" y="175.5">5</text>
<text x="251.1" y="179.7">6</text>
<text x="251.2" y="174">5</text>
<text x="256.5" y="175.5">5</text>
<text x="58.4" y="182.5">3</text>
<text x="63.7" y="181.1">INA</text>
<text x="63.7" y="184">INB</text>
<text x="75.3" y="181.1">OUTA</text>
<text x="75.6" y="184">OUTB</text>
<text x="86.7" y="182.5">6</text>
<text x="120.6" y="182.5">4</text>
<text x="120.7" y="185.4">5</text>
<text x="126.1" y="181.1">DIR</text>
<text x="126.1" y="184">BRAKE</text>
<text x="135.9" y="181.1">THERM</text>
<text x="149.1" y="185.4">8</text>
<text x="216.8" y="181.1">6</text>
<text x="256.5" y="181.1">6</text>
<text x="6.9" y="188.6">D</text>
<text x="58.5" y="188.2">1</text>
<text x="63.7" y="189.7">VCC1</text>
<text x="76" y="189.7">VCC2</text>
<text x="86.7" y="188.2">8</text>
<text x="120.6" y="191.1">6</text>
<text x="126.1" y="186.8">PWM</text>
<text x="138.5" y="186.8">I SEN</text>
<text x="149.1" y="191.1">7</text>
<text x="170.9" y="188.2">Title: Motor controller board 2: H-bridges and Digital Isolator</text>
<text x="270.7" y="188.6">D</text>
<text x="58.3" y="193.9">4</text>
<text x="63.7" y="195.3">GND1</text>
<text x="75.7" y="195.3">GND2</text>
<text x="86.7" y="193.9">5</text>
<text x="126.1" y="192.5">VS</text>
<text x="139.3" y="192.5">GND</text>
<text x="170.9" y="196.7">Size</text>
<text x="185" y="196.7">Number</text>
<text x="241.8" y="196.7">Revision</text>
<text x="172.3" y="201">A</text>
<text x="170.9" y="205.2">Date:</text>
<text x="170.9" y="208.1">File:</text>
<text x="183.6" y="205.2">12/08/2022</text>
<text x="183.7" y="208.1">h-bridge and isolator.SchDoc</text>
<text x="227.6" y="205.2">Sheet</text>
<text x="227.6" y="208.1">Drawn By: Eder Torres</text>
<text x="235.2" y="205.2">of</text>
<text x="37.7" y="212.3">1</text>
<text x="104.8" y="212.3">2</text>
<text x="172.3" y="212.3">3</text>
<text x="239.5" y="212.3">4</text>
</g>
<g font-size="2.5" fill="#000080">
<text x="135.1" y="9.9">C7</text>
<text x="223.4" y="12.4">U9</text>
<text x="121.2" y="23.7">Bridge0</text>
<text x="129.5" y="18.4">C8</text>
<text x="220.2" y="23.5">C1</text>
<text x="248.6" y="23.5">C2</text>
<text x="30.5" y="29.4">5V digital</text>
<text x="61.7" y="32.3">Iso0</text>
<text x="254.5" y="37.9">12V Motors</text>
<text x="112.7" y="49.3">C3</text>
<text x="121.2" y="52.1">LMD18200T</text>
<text x="61.7" y="54.9">ISO7220AD</text>
<text x="228.7" y="57.5">J1</text>
<text x="138" y="63.2">C9</text>
<text x="124.1" y="69.1">Bridge1C10</text>
<text x="61.7" y="77.6">Iso1</text>
<text x="109.6" y="95.2">C4</text>
<text x="61.7" y="100.3">ISO7220AD</text>
<text x="124.1" y="97.5">LMD18200T</text>
<text x="228.7" y="107.7">5103308-5</text>
<text x="214.8" y="108.8">Motor0</text>
<text x="254.5" y="108.8">Motor2</text>
<text x="135.1" y="114.2">C11</text>
<text x="124.1" y="120.2">Bridge2C12</text>
<text x="61.7" y="128.7">Iso2</text>
<text x="109.6" y="146.3">C5</text>
<text x="124.1" y="148.5">LMD18200T</text>
<text x="214.8" y="148.5">Motor1</text>
<text x="254.5" y="148.5">Motor3</text>
<text x="61.7" y="151.4">ISO7220AD</text>
<text x="138" y="162.4">C13</text>
<text x="124.1" y="168.4">Bridge3C14</text>
<text x="61.7" y="176.9">Iso3</text>
<text x="121" y="194.5">C6</text>
<text x="124.1" y="196.7">LMD18200T</text>
<text x="61.7" y="199.6">ISO7220AD</text>
</g>
<g font-size="2.5" fill="#800000">
<text x="19.8" y="15.2">5Vd</text>
<text x="143.9" y="12.4">Motor0-</text>
<text x="215.7" y="12.4">+12</text>
<text x="244.7" y="12.4">+5</text>
<text x="141.1" y="20.9">Motor0+</text>
<text x="18.8" y="32.3">GND1</text>
<text x="44.7" y="35.1">motor0sign</text>
<text x="229.1" y="35.1">GND</text>
<text x="36.2" y="40.8">motor0magnitude</text>
<text x="103.9" y="39.4">GND</text>
<text x="244.1" y="37.9">+12</text>
<text x="48.2" y="45">5Vd</text>
<text x="93.5" y="45">+5</text>
<text x="99.8" y="47.9">+12</text>
<text x="52.8" y="57.8">GND1</text>
<text x="87.3" y="57.8">GND</text>
<text x="146.9" y="54.9">GND</text>
<text x="149.6" y="57.8">Motor1-</text>
<text x="243.3" y="54.9">GND</text>
<text x="107.2" y="63.5">GND</text>
<text x="146.8" y="63.5">Motor1+</text>
<text x="206.3" y="60.6">motor0sign</text>
<text x="206.3" y="64.9">motor1sign</text>
<text x="243.2" y="60.6">motor0magnitude</text>
<text x="243.2" y="64.9">motor1magnitude</text>
<text x="206.3" y="69.1">motor2sign</text>
<text x="243.2" y="69.1">motor2magnitude</text>
<text x="206.3" y="73.4">motor3sign</text>
<text x="206.3" y="77.6">motor0a</text>
<text x="243.2" y="73.4">motor3magnitude</text>
<text x="44.7" y="80.5">motor1sign</text>
<text x="206.3" y="81.9">motor1a</text>
<text x="36.2" y="86.1">motor1magnitude</text>
<text x="106.7" y="84.7">GND</text>
<text x="206.3" y="86.1">motor2a</text>
<text x="48.2" y="90.4">5Vd</text>
<text x="93.5" y="90.4">+5</text>
<text x="99.8" y="93.2">+12</text>
<text x="206.3" y="90.4">motor3a</text>
<text x="149.7" y="100.3">GND</text>
<text x="198.5" y="100.3">5Vd</text>
<text x="249.4" y="100.3">GND1</text>
<text x="52.8" y="103.2">GND1</text>
<text x="87.3" y="103.2">GND</text>
<text x="104.4" y="108.8">GND</text>
<text x="155.3" y="108.8">Motor2-</text>
<text x="200.7" y="111.7">Motor0+</text>
<text x="240.3" y="111.7">Motor2+</text>
<text x="149.6" y="114.5">Motor2+</text>
<text x="200.7" y="117.3">Motor0-</text>
<text x="240.3" y="117.3">Motor2-</text>
<text x="192.8" y="124.4">5Vd</text>
<text x="232.5" y="124.4">5Vd</text>
<text x="44.7" y="131.5">motor2sign</text>
<text x="187.9" y="130.1">GND1</text>
<text x="227.6" y="130.1">GND1</text>
<text x="36.2" y="137.2">motor2magnitude</text>
<text x="106.7" y="135.8">GND</text>
<text x="200.7" y="134.4">motor0a</text>
<text x="240.3" y="134.4">motor2a</text>
<text x="48.2" y="141.4">5Vd</text>
<text x="93.5" y="141.4">+5</text>
<text x="200.7" y="140">motor0b</text>
<text x="240.3" y="140">motor2b</text>
<text x="96.9" y="144.3">+12</text>
<text x="52.8" y="154.2">GND1</text>
<text x="87.3" y="154.2">GND</text>
<text x="149.7" y="151.4">GND</text>
<text x="200.7" y="151.4">Motor1+</text>
<text x="240.3" y="151.4">Motor3+</text>
<text x="104.4" y="159.9">GND</text>
<text x="143.9" y="157">Motor3-</text>
<text x="200.7" y="157">Motor1-</text>
<text x="240.3" y="157">Motor3-</text>
<text x="146.8" y="162.7">Motor3+</text>
<text x="192.8" y="164.1">5Vd</text>
<text x="232.5" y="164.1">5Vd</text>
<text x="187.9" y="169.8">GND1</text>
<text x="227.6" y="169.8">GND1</text>
<text x="44.7" y="179.7">motor3sign</text>
<text x="200.7" y="179.7">motor1b</text>
<text x="200.7" y="174">motor1a</text>
<text x="240.3" y="179.7">motor3b</text>
<text x="240.3" y="174">motor3a</text>
<text x="36.2" y="185.4">motor3magnitude</text>
<text x="106.7" y="184">GND</text>
<text x="48.2" y="189.7">5Vd</text>
<text x="93.5" y="189.7">+5</text>
<text x="111.1" y="192.5">+12</text>
<text x="52.8" y="202.4">GND1</text>
<text x="87.3" y="202.4">GND</text>
<text x="149.7" y="199.6">GND</text>
<text x="115.7" y="208.1">GND</text>
</g>
</svg>
